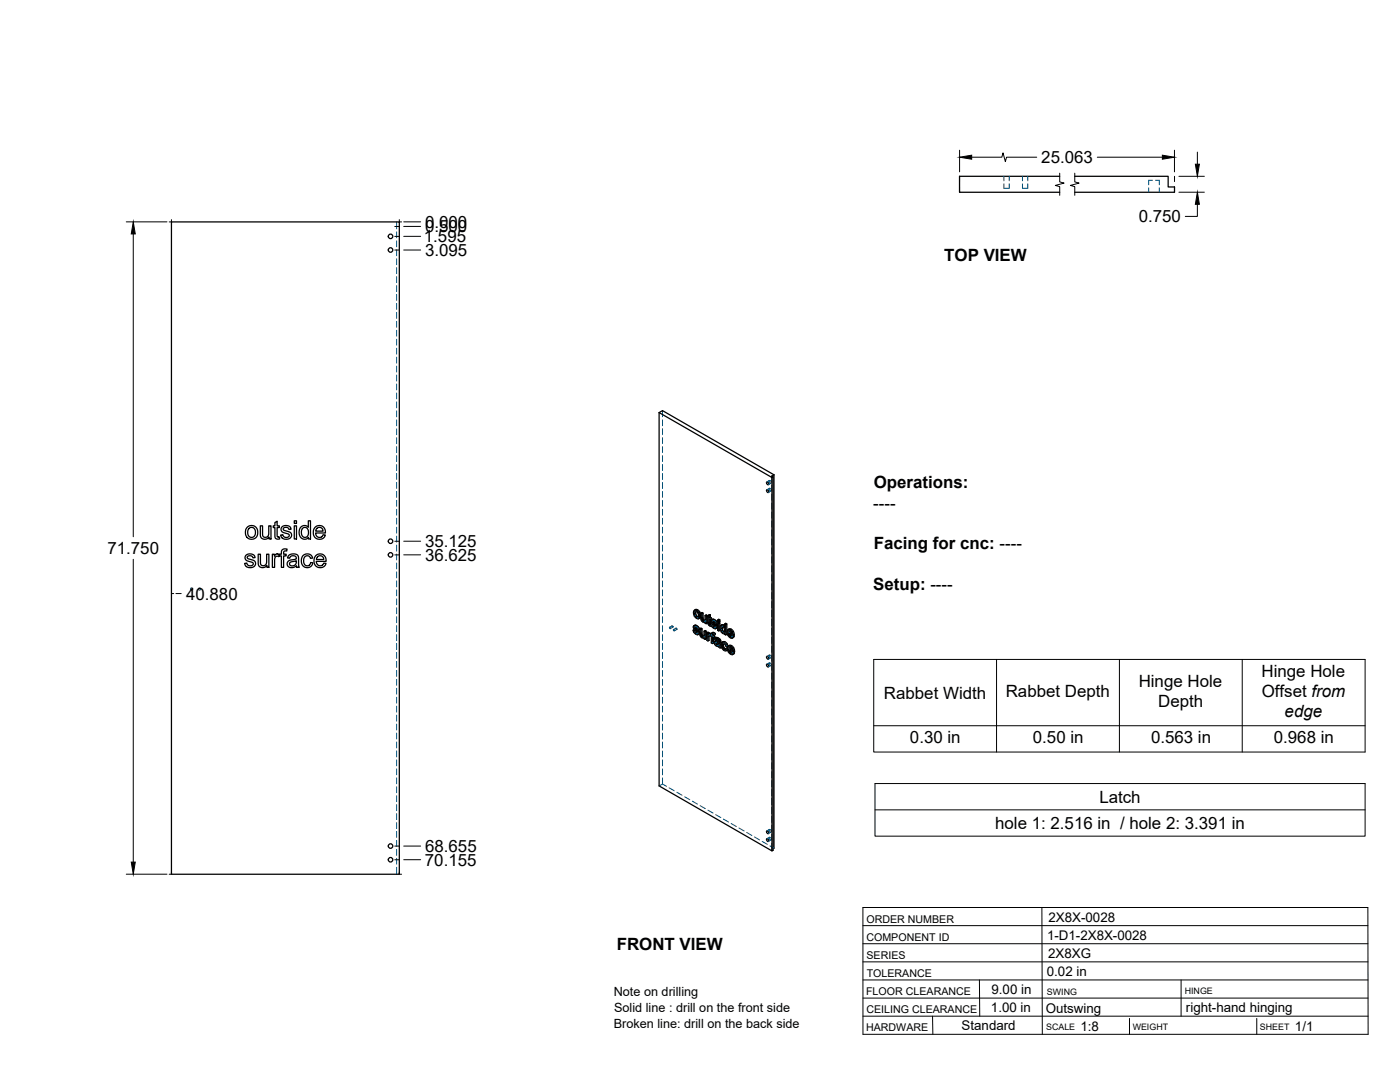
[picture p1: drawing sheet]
<svg xmlns="http://www.w3.org/2000/svg" width="559mm" height="432mm" viewBox="0 0 559 432" stroke-linecap="round" stroke-linejoin="round" font-family="sans-serif">
<!-- layer: Hidden -->
<g fill="none" stroke="#00557f" stroke-width=".4">
<path d="M400.7 73.3v1.8h2.1v-1.8M400.7 70.4v1.8M402.8 70.4v1.8M408.1 73.3v1.8h2.1v-1.8M408.1 70.4v1.8M410.2 70.4v1.8M458.5 74.9v1.8M460 71.9h-1.5v1.8M461.2 71.9h1.5v1.8M462.7 74.9v1.8M158.3 88.6v2.7M158.3 92.5v2.4"/>
<path d="M158.3 96.1v2.4M158.3 99.7v2.3M158.3 103.3v2.3M158.3 106.8v2.4M158.3 110.4v2.4M158.3 114v2.3M158.3 117.5v2.4M158.3 121.1v2.4M158.3 124.7v2.4M158.3 128.2v2.4M158.3 131.8v2.4M158.3 135.4v2.4"/>
<path d="M158.3 139v2.3M158.3 142.5v2.4M158.3 146.1v2.4M158.3 149.7v2.4M158.3 153.2v2.4M158.3 156.8v2.4M158.3 160.4v2.4M158.3 164v2.3M158.3 167.5v2.4M158.3 171.1v2.4M158.3 174.7v2.4M158.3 178.2v2.4"/>
<path d="M264.4 163.9v2.4M264.4 167.5v2.4M264.4 171.1v2.4M264.4 174.7v2.4M264.4 178.2v2.4M158.3 181.8v2.4M158.3 185.4v2.4M158.3 189v2.3M158.3 192.5v2.4M158.3 196.1v2.4M158.3 199.7v2.4M264.4 181.8v2.4"/>
<path d="M264.4 185.4v2.4M264.4 189v2.3M264.4 192.5v2.4M264.4 196.1v2.4M264.4 199.7v2.4M307 194.9a.53 .53 0 0 1 .8 .3 .53 .53 0 0 1-.4 .7zM307.1 191.7a.59 .59 0 0 1 .7 .4 .59 .59 0 0 1-.4 .7l-.4-.4zM307.1 194.9l-1 .6M307.1 191.7l-1 .6M307.7 196l-1 .6M307.7 192.8l-1 .6M308 190v2.5"/>
<path d="M308 193.7v2.3M308 197.2v2.4M158.3 203.2v2.4M158.3 206.8v2.4M158.3 210.4v2.4M158.3 214v2.3M158.3 217.5v2.4M264.4 203.2v2.4M264.4 206.8v2.4M264.4 210.4v2.4M264.4 214v2.3M264.4 217.5v2.4"/>
<path d="M308 200.8v2.4M308 204.4v2.4M308 207.9v2.4M308 211.5v2.4M308 215.1v2.4M308 218.7v2.3M158.3 221.1v2.4M158.3 224.7v2.4M158.3 228.2v2.4M158.3 231.8v2.4M158.3 235.4v2.4M158.3 239v2.3"/>
<path d="M264.4 221.1v2.4M264.4 224.7v2.4M264.4 228.3v2.3M264.4 231.8v2.4M264.4 235.4v2.4M264.4 239v2.3M308 222.2v2.4M308 225.8v2.4M308 229.4v2.4M308 233v2.3M308 236.5v2.4M158.3 242.5v2.4"/>
<path d="M158.3 246.1v2.4M158.3 249.7v2.4M158.3 253.3v2.3M158.3 256.8v2.4M264.4 242.5v2.4M264.4 246.1v2.4M264.4 249.7v2.4M264.4 253.3v2.3M264.4 256.8v2.4M268.2 249.7l-.9 .6M268.6 250.3l-1 .6M269.8 250.7l.4 .5z"/>
<path d="M269.8 250.7l-1 .5M270.2 251.2l-1.1 .6M277.1 251.2l.3 1M277.2 250l-.5 .2M277.2 244.2l-.4 .3M277.3 251.3l.3 .3M277.3 250.4l-.5 .3M277.3 249.6l-.5 .3M277.4 249.5l-.1 .9 1.3 1.4a.35 .35 0 0 1 .3 .5 .35 .35 0 0 1-.5 .2M277.4 252.2l.8 .7 .8 .1M277.4 252.2l-.4 .2M277.5 251.4l-.1 .1"/>
<path d="M277.6 250.9l-.5 .2M277.6 245.6l.7 .8 1 .2M277.6 245.6l-.5 .3M277.6 250.2h-.1M277.6 250.3l.1-.3h.3l1.2 1.1M277.6 243.2l-.4 1 .4 1.4M277.7 250l-.5 .3M277.9 243.8l-.1 .2M277.9 243.8h.7l.6 1v1.1l-.5 .3M277.9 243.8l-.4 .2M278.2 250.1l-.5 .3M278.2 252.9l-.4 .2"/>
<path d="M278.2 251l.4 .3M278.3 252.8l.4-.3-.5 .3M278.5 243.8l-.5 .3M278.5 246.5l-.5 .3M278.6 250.5l-.5 .2M278.7 251.9l-.5 .3M278.7 250.9l-.4 .3M278.8 253l-.5 .3M278.8 252.3l-.4 .3M279 246.1l-.4 .3M279 244.4l-.4 .2M279.1 246.7l-.4 .3"/>
<path d="M279.2 245.4l-.4 .2M279.8 250.7l.2 3 .9 .7 .6-.2v.5l.4 .2M279.8 253l-.4 .3M280 253.5l-.5 .2M280.2 244.4l.2 2.8 .7 .8h.8v.4l.4 .3M280.2 246.8l-.4 .3M280.2 253.9l-.4 .3M280.4 247.2l-.5 .3M280.6 247.7l-.4 .2M280.7 254.3l-.5 .2M281.1 248l-.5 .3M281.1 254l-.2 .1"/>
<path d="M281.3 253.9l-.5 .3M281.3 254.3l-.2 .2M281.4 253.8l-.5 .2M281.5 251.6l-.1 2-.5 .4M281.5 254.7l-.4 .2M281.5 254.2l-.4 .3M281.5 247.7l-.2 .2M281.7 247.7l-.5 .2M281.8 247.5l-.5 .3M281.9 245.4l-.1 2-.4 .3M281.9 248.4l-.4 .3M281.9 248l-.4 .2 .2-.1"/>
<path d="M282.3 246.2v.4l.5-.3M282.6 252.3v3l.4 .2M282.6 255.3l-.5 .2M282.8 245.9l-.2 .1M283 253l-.5 .2M283.1 245.3v.8l-.3-.2v.4l.3 .2v2.4l.9 .7-.2-.5M283.1 253.4l-.1 .1M283.1 246.5l-.5 .2M283.1 246.1l-.5 .3M283.1 248.9l-.4 .2M283.2 252.8l-.2 .1M283.3 253.2l-.5 .3"/>
<path d="M283.3 249.2l-.4 .2M283.5 253.3l-.4 .2 .2-.3 .5 .4 .2-.3 .4 .4v2.6l.4 .3M283.5 246.7l-.4 .3M283.7 249.5l-.4 .2M284 247l-.5-.3v.5M284 253.2l-.5 .2M284 253.1h-.1M284 253.3l-.5 .2M284 249.2l-.2 .1M284 249.6l-.1 .1M284.2 248.9l.4 .9M284.3 247.6l-.5 .2"/>
<path d="M284.4 256.3l-.5 .3M284.4 253.7l-.5 .3M284.4 247.3l-.5 .2M284.4 248.9l.3 .3M284.4 252.6l-.4 .2M284.4 248.1l-.5 .2M284.5 247.1l-.2 .7 .7 1a1.05 1.05 0 0 1 .9 1.3h-.4l.4-.2M284.5 252.4l-.1 .9-.5-.2M284.6 249.8l.7 .7 .8 .1M284.6 249.8l-.5 .2M284.6 249v.1M284.7 248.5l-.5 .3"/>
<path d="M284.7 247.8l-.1 .1M284.7 247.9l.1-.3 .5 .1 1 1M284.8 254l-.4 .2M284.8 247.6l-.4 .3M284.9 253l-1.4 .7 .5-.2M285.2 253l-.5 .3M285.3 247.7l-.5 .3M285.3 254.3l-.5-.3v.5M285.3 254.7l.5-.3-.2 .5 .4 .2a.88 .88 0 0 1 1 .1 .88 .88 0 0 1 .3 .9l-.5-.1M285.4 248.6l.3 .3M285.4 250.4l.4-.2-.9 .5M285.4 253.2l-.5-.3-.1 .4"/>
<path d="M285.5 256.2l-.4 .2M285.6 255.8l-.5 .3M285.6 254.9l-.5 .2M285.7 248.1l-.5 .2M285.7 255.7l-.2 .6 .2 .6 .9 .8h.7l.1 .4M285.7 256.9l-.4 .3M285.8 249.6l-.5 .2M285.9 248.5l-.5 .3M285.9 250.7l-.5 .2M285.9 256.5l.3-.3a.78 .78 0 0 1 .9 .2 .78 .78 0 0 1 0 .9h-.3M286.1 256.2l-.4 .2 .3-.2M286.2 256.2l-.5 .2"/>
<path d="M286.2 254.9l-.4 .2M286.4 257.6l-.5 .2M286.7 255l-.5 .3M286.9 257.7l-.5 .3M286.9 248.3v3l.4 .3M286.9 247.1v.6l.4 .3M286.9 251.3l-.5 .3M286.9 247.7l-.5 .3M287.1 257.3l-.4 .3M287.2 255.5l-.5 .2M287.2 257.2l-.4 .3 .1-.2M287.3 256.5l-.4 .3"/>
<path d="M287.3 256.1l-.4 .3M287.3 256l-.4 .2M287.3 257.7l-.4 .2M287.4 258.1l.5 .3M287.4 258.1l-.4 .2M287.9 250.4l-.5 .2M288 251.2l-.5 .3M288 249.6l-.5 .3M288.2 249.3l-.3 .7 .2 1.6 .6 .7 .6 .4 .4-.2v.4l.4 .3M288.3 257.1l-.5 .3M288.4 252l-.4 .3M288.4 256.3l-.4 .3"/>
<path d="M288.5 249.9l-.1 .1M288.5 249.9l.7 .1 .5 1v.9l-.5 .3M288.5 249.8l-.4 .3 .4-.2M288.6 258.4l-.4 .3M288.6 256.1l-.3 .7 .2 1.5 .7 .8 1 .4M288.8 256.8l.6-.2 1.1 1.1M289 256.6l-.5 .3M289 252.6l-.5 .2M289 249.9l-.5 .2M289.4 249.8l-.2 .1M289.5 259.3l-.5 .3M289.5 256.6l-.4 .3"/>
<path d="M289.5 252.2l-.4 .2M289.5 250.4l-.4 .3M289.7 248.8v1.4l-.5-.6M289.7 250.2l-.5 .3M289.7 252.5l-.4 .3M289.7 251.5l-.4 .2M289.7 252.9l-.4 .3M289.9 257l-.5 .3M289.9 259h-.3M289.9 259l-.4 .2M290.1 257.6l-.5 .2M290.1 258.6l-.2 .4"/>
<path d="M290.4 258.7l.2 .2-.2 .4M290.6 258.9l-.2 .1M290.7 252l-.5 .2M290.8 258.6l-.5 .2M291 251l-.3 .8 .3 1.5 .9 1 .9 .1M291 253.3l-.4 .3M291.1 252.3l-.4 .3M291.1 259.9l-.4 .2M291.1 257.6l-.3 .6 .3 1.7 .9 .9 .9 .1M291.2 252.9l-.1-.6 2 1.2M291.3 258.9l-.5 .3M291.4 259.5l-.1-.6 1.9 1.1"/>
<path d="M291.4 251.5l-.2 .2M291.4 251.5l.8 .2 .4 1.1-.6-.3M291.4 251.5l-.5 .2M291.5 258l-.2 .2M291.5 258l.8 .3 .4 1.1-.6-.4M291.5 258l-.4 .3M291.9 251.5l-.5 .3M291.9 254.3l-.4 .2M292 258.1l-.4 .2M292.1 253.9h.2M292.4 253.9l-.4 .2 .3-.2M292.4 252.1l-.4 .3"/>
<path d="M292.6 258.7l-.5 .2M292.6 253.6l-.1 .1M292.6 252.8l-.5 .2M292.7 254.4l-.5 .3M292.7 253.7l-.4 .2M292.7 259.4l-.4 .2M308 240.1v2.4M308 243.7v2.3M308 247.2v2.4M308 250.8v2.4M308 254.4v2.4M308 258v2.3"/>
<path d="M158.3 260.4v2.4M158.3 264v2.3M158.3 267.5v2.4M158.3 271.1v2.4M158.3 274.7v2.4M158.3 278.3v2.3M264.4 260.4v2.4M264.4 264v2.4M264.4 267.5v2.4M264.4 271.1v2.4M264.4 274.7v2.4M264.4 278.3v2.3"/>
<path d="M292.2 260.5h.3M292.5 260.5l-.4 .2M292.5 260.5l-.9 .6M292.7 260.2h-.1M292.8 261l-.5 .2M292.8 260.2l-.3 .3M307 264.5a.58 .58 0 0 1 .7 .4 .58 .58 0 0 1-.3 .7l-.4-.5zM307 261.4a.58 .58 0 0 1 .7 .3 .58 .58 0 0 1-.3 .8l-.4-.5zM307.1 264.5l-1 .6M307.1 261.4l-1 .6M307.7 265.6l-1 .6M307.7 262.5l-1 .6"/>
<path d="M308 261.5v2.4M308 265.1v2.4M308 268.7v2.4M308 272.2v2.4M308 275.8v2.4M308 279.4v2.4M158.3 281.8v2.4M158.3 285.4v2.4M158.3 289v2.3M158.3 292.5v2.4M158.3 296.1v2.4M158.3 299.7v2.4"/>
<path d="M264.4 281.8v2.4M264.4 285.4v2.4M264.4 289v2.4M264.4 292.5v2.4M264.4 296.1v2.4M264.4 299.7v2.4M308 283v2.3M308 286.5v2.4M308 290.1v2.4M308 293.7v2.4M308 297.2v2.4M158.3 303.3v2.3"/>
<path d="M158.3 306.8v2.4M158.3 310.4v2.4M158.3 314v2.4M158.3 317.5v2.4M264.4 310.4v2.5l1.6 .9M264.4 303.3v2.3M264.4 306.8v2.4M264.4 312.9l-1.3 .7M267.1 314.4l2 1.2M270.2 316.2l2 1.2M273.3 318l2 1.2M276.4 319.7l2 1.2"/>
<path d="M308 300.8v2.4M308 304.4v2.4M308 308v2.3M308 311.5v2.4M308 315.1v2.4M308 318.7v2.4M158.3 321.1v2.4M158.3 324.7v2.4M158.3 328.3v2.3M158.3 331.8v2.4M158.3 335.4v2.4M158.3 339v2.4"/>
<path d="M279.4 321.5l2.1 1.2M282.6 323.3l2 1.2M285.6 325.1l2.1 1.2M288.7 326.9l2.1 1.2M291.8 328.7l2.1 1.1M294.9 330.4l2.1 1.2M298 332.2l2.1 1.2M301.1 334l2.1 1.2M304.2 335.8l2.1 1.2M307 334.2a.54 .54 0 0 1 .8 .3 .54 .54 0 0 1-.4 .7zM307 331.1a.53 .53 0 0 1 .8 .3 .53 .53 0 0 1-.4 .7zM307.1 334.1l-1 .6"/>
<path d="M307.1 331l-1 .6M307.3 337.6l1.6 .9M307.7 335.2l-1 .6M307.7 332.1l-1 .6M308 322.3v2.3M308 325.8v2.4M308 329.4v2.4M308 333v2.3M308 336.6v2.4M308 339l.6 .3M308.6 338.7l-.6 .3M158.3 342.5v2.4"/>
<path d="M158.3 346.1v2.8"/>
<circle cx="76.5" cy="235.1" r=".45"/>
<circle cx="79.6" cy="235.1" r=".45"/>
<circle cx="267.4" cy="250.5" r=".27"/>
<circle cx="268.5" cy="250" r=".27"/>
<circle cx="269" cy="251.4" r=".26"/>
</g>
<!-- layer: Visible -->
<g fill="none" stroke="#000" stroke-width=".51">
<path d="M423 70.4h-40v6.3h40M429 70.4h37.3v4.2h2.5v2.1h-39.8M68.4 88.6h91v260.3h-91zM263.1 164.7v148.9l45 26 .5-.3v-149l-.6-.3 .9-.5M263.1 164.7l45 25.9v149M263.1 164.7l1.3-.8 44.5 25.6M306 195.5l.6 .2 .2 .8-.6-.2zM306 192.4l.6 .2 .2 .8-.6-.2zM308.6 190.3l-.5 .3M308.9 189.5v149l-.3 .2M98.8 210.3l1.4-.6a2.65 2.65 0 0 1 2.6 3.8 2.65 2.65 0 0 1-4.5 .4l-.3-1a2.82 2.82 0 0 1 .8-2.6zM99.4 210.8l.7-.3a1.97 1.97 0 0 1 1.9 2 1.97 1.97 0 0 1-1.9 1.9l-.8-.4-.4-1 .1-1.3z"/>
<path d="M103.9 209.8h.9v2.9a1.31 1.31 0 0 0 1.3 1.8 1.31 1.31 0 0 0 1.2-1.8v-2.9h.9v5.3h-.8v-.8a1.88 1.88 0 0 1-2.3 .8 1.88 1.88 0 0 1-1.2-2zM109.7 208.5l.9-.5v1.8h.9v.7h-.9v3.3l.2 .5h.7l.1 .8a1.31 1.31 0 0 1-1.5-.1 1.31 1.31 0 0 1-.4-1.4v-3.1h-.6v-.7h.6zM112.5 210.3l1.2-.6a1.94 1.94 0 0 1 2.5 1.5l-.9 .1a1.1 1.1 0 0 0-1.1-.9 1.1 1.1 0 0 0-1.1 1l.3 .2a3.4 3.4 0 0 1 2.9 1.5 2.19 2.19 0 0 1-1.5 2.1 2.19 2.19 0 0 1-2.5-.8l-.3-.9 .9-.1 .6 .9 1.4 .1a.81 .81 0 0 0 .5-1.1 .81 .81 0 0 0-1.1-.4 1.74 1.74 0 0 1-2-2.2zM117.5 209.8h.8v5.3h-.8zM117.5 207.8h.8v1.1h-.8zM120 210.5l1-.7a1.85 1.85 0 0 1 2.1 .6v-2.6h.8v7.3h-.8v-.7a2.17 2.17 0 0 1-2.6 .5 2.17 2.17 0 0 1-1.1-2.4zM120.7 210.9l.7-.4a2.12 2.12 0 0 1 1.8 1.6 2.12 2.12 0 0 1-.9 2.2l-.3 .1a2.09 2.09 0 0 1-1.7-1.3 2.09 2.09 0 0 1 .4-2.2zM125.7 210.5a2.44 2.44 0 0 1 3-.5 2.44 2.44 0 0 1 1.2 2.7h-3.9l.2 1a1.47 1.47 0 0 0 1.5 .8 1.47 1.47 0 0 0 1.2-1.1l1 .1-.4 .8-.8 .7-1 .2a2.78 2.78 0 0 1-2.6-1.7 2.78 2.78 0 0 1 .6-3zM126.5 210.9l.6-.4h1l.6 .6 .2 .9h-2.9zM98.1 221.7l1.2-.6a1.94 1.94 0 0 1 2.5 1.4l-.9 .1a1.1 1.1 0 0 0-1.1-.9 1.1 1.1 0 0 0-1 1.1l.2 .1a4.3 4.3 0 0 1 2.9 1.5 2.19 2.19 0 0 1-1.5 2.1 2.19 2.19 0 0 1-2.4-.8l-.4-.8 .9-.2 .7 1h1.3a.75 .75 0 0 0 .6-.9 .75 .75 0 0 0-.9-.5 2.08 2.08 0 0 1-2.4-1.7zM103.1 221.2h.8v2.9a1.31 1.31 0 0 0 1.3 1.7 1.31 1.31 0 0 0 1.2-1.8v-2.8h.9v5.2h-.8v-.7a1.88 1.88 0 0 1-2.2 .8 1.88 1.88 0 0 1-1.2-2.1zM108.7 221.2h.8v.8a1.27 1.27 0 0 1 2-.7l.8-.1v-.6a1.5 1.5 0 0 1 .7-1.5 1.5 1.5 0 0 1 1.6 0l-.2 .8a.82 .82 0 0 0-.8 0 .82 .82 0 0 0-.4 .8v.5h1v.6h-1v4.6h-.9v-4.6h-.8v-.4l-.2 .8a1.16 1.16 0 0 0-1.4 .1 1.16 1.16 0 0 0-.3 1.4v2.7h-.9z"/>
<path d="M115.1 221.8a2.51 2.51 0 0 1 4 .4l.3 4.2h-.9l-.2-.6a2 2 0 0 1-2.2 .8 2 2 0 0 1-1.5-1.9l.9-1 1.6-.3a.85 .85 0 0 0 1.1-.9 .85 .85 0 0 0-1.2-.7l-.9 .2-.5 .8-.8-.1zM115.8 224.5l2.5-.7a1.53 1.53 0 0 1-.8 1.8 1.53 1.53 0 0 1-1.9-.4zM120.9 221.8l1.3-.7 1.3 .1 .8 .5 .5 1-.9 .1a1.48 1.48 0 0 0-2-.9 1.48 1.48 0 0 0-.7 2.1l.2 .9a1.33 1.33 0 0 0 1.4 .9 1.33 1.33 0 0 0 1.2-1.3l.9 .1-.4 1a2.47 2.47 0 0 1-3.3 .5 2.47 2.47 0 0 1-.8-3.1zM126 221.8a2.44 2.44 0 0 1 2.9-.5 2.44 2.44 0 0 1 1.3 2.7h-4l.3 1a1.46 1.46 0 0 0 1.5 .8 1.46 1.46 0 0 0 1.2-1.1l.9 .1-.3 .8-.8 .7-1 .2a2.79 2.79 0 0 1-2.6-1.7 2.79 2.79 0 0 1 .6-3zM126.7 222.2l.7-.4 .9 .1 .7 .5 .2 .9h-2.9zM276.6 251.5l.7 1.3 .9 .5 .5-.1M276.9 249.8l.6-.3 .8 .2 .9 1.4-.5 .3-.1-.6M277.3 251.3l-.7 .2 .5 .2M277.3 244.8l.3-.9 1 .7 .1 1.6-.7 .2M277.3 252.3l.5 .4 .4-.3M277.4 250.9l1 .9 .5-.2M277.4 251.5l-.3 .2 .2 .6 .4-.3"/>
<path d="M277.5 249.5l-.7 .4v.6l1.4 1.7 .1 .6M277.5 250.2l-.3 .4 .5-.2M277.5 245.7l.5 .7 .5-.3M277.6 251.6l.8 .9M277.6 250.3l.6 .7M277.7 249.9l.5 .4 .5-.2M277.7 250.4l1 1M277.7 250.4h-.5M277.7 244.5l-.4 .3v.5l.2 .4 .4-.2M277.7 249.5l-.7 .2M277.8 252.7l.4 .1M277.8 244v1.2l.9 1"/>
<path d="M277.8 250.6l-.4 .3-.2-.3M278 243.6l.9 .9 .5-.2M278.1 249.7l-.8 .1M278.2 250.3l.4 .5 .4-.3M278.4 251.8l.3 .5 .5-.3M278.5 243.4l-.5 .2-.8-.1M278.6 251.3l.6 .7 .1 .7-.7 .6M278.7 252.3l.1 .5 .5-.3M278.8 252.8l-.1 .4 .4-.3M278.9 244.5l.3 1.4 .5-.3M279.1 246.7a1.8 1.8 0 0 1-2.3-2l.1-.9 .7-.6 1.4 .5 .7 1.9-.2 .8-.6 .5M279.2 245.9l-.1 .8 .4-.3"/>
<path d="M279.3 250.9l.5 .3 .4-.3M279.7 244.7l.5 .2 .4-.2M279.8 251.2v2.2l.4-.2M279.8 253.4l.2 .4 .4-.2M280 253.8l.3 .3 .5-.2M280.2 244.9v2.3l.5-.3M280.2 247.2l.2 .4 .4-.3M280.3 254.1l.4 .1M280.4 247.6l.3 .3 .5-.3M280.7 247.9l.4 .1M280.9 254l-.6-.7-.1-2.4-.4-.2-.5 .2 .1 2.7 .8 .9h.9v.4l.3 .3M281.1 254.5l-.2 .1"/>
<path d="M281.4 247.7l-.7-.6-.1-2.4-.4-.3-.5 .3 .1 2.5 .8 1.1 .9-.1M281.4 252.2v3l.5-.3v-3l-.4-.3-.5 .3v1.9l-.3 .4 .2-.1M281.5 248.2v.5l.4 .2M281.5 248.3l-.2 .1M281.9 245.9v3l.4-.2v-3.1l-.4-.2-.5 .3v1.9l-.3 .4 .2-.1M281.9 251.9l-.5 .3-.4-.3M282.3 245.6l-.4 .3-.5-.2M282.3 246.6l.3 .1 .2 2.7 .7 .5 .4-.2M282.6 246l-.3 .2 .3 .2v-.8l.9-.3v1l.5 .3v.4l-.5 .2v-.3M283 253.5l-.4 .7 .4-.2M283 252.9l-.4-.6-.5 .2v3l.5 .3M283 252.5l-.5 .3-.4-.3"/>
<path d="M283.1 253.5l-.1 2-.4 .3v-1.6M283.1 253.5l.4 .2M283.1 253.5l-.5 .2M283.1 245.6v1l.4-.3M283.1 253l.4 .4M283.3 252.7l-.8 .5v-.4M283.3 249.3l.2 .1M283.5 249.4l.1 .5M283.5 252.8l.4 .3M283.5 252.8l-.8 .2M283.5 252.8l-.7 .2M283.5 245.3l-.9 .3"/>
<path d="M283.5 253.3v.4M283.5 253.7l.4 .3v2.6l.5 .2M283.5 253.5l-.1 .3M283.5 248.8l-.4 .2v-2l.4 .2 .3 1.9M283.6 248.9l-.5 .1M283.8 249.1l.8 1.4 .6 .4 .6-.1M283.8 249.1l-.6 .1M283.8 249.1h.1M283.8 249.3l-.3 .1M284 246.6l-.5 .3-.4-.3M284 247.4l.6-.3 .8 .3 .9 1.3-.5 .3-.1-.6M284.1 252.7l.8-.3 .6 .4-.5 .7v-.5"/>
<path d="M284.3 248h.5l1 1M284.4 253.8l.5 .3 .4-.2M284.4 248.9l-.6 .2 .4 .2M284.4 249.9l.5 .4 .4-.3M284.5 248.5l1 .9 .5-.2M284.6 249.1l-.4 .2 .1 .4 .1 .2 .5-.3M284.6 247.1l-.7 .5v.6l1.6 2M284.6 247.9l-.3 .3 .5-.2M284.6 252.4l-.6 .4-.1 .8-.4-.3 .4-.2M284.6 252.8l.4 .2 .5-.2M284.7 249.2l.8 .9M284.7 247.9l.7 .7"/>
<path d="M284.8 253.3l.5 1-.4 .2v-.4M284.8 254.5v2.1l-.4 .2v-2.6l.5 .3M284.8 247.5l.5 .4 .5-.2M284.9 247.1l-.8 .3M284.9 250.3l.4 .1M284.9 248.2l-.4 .3-.2-.3M285 253.5l-.6-.3v.6l.4-.2M285.1 252.5l-.5 .3-.4-.2M285.2 247.3l-.8 .1M285.3 256l.6-.3 .9 .3M285.3 247.9l.4 .5 .4-.2M285.4 254.7l1-.2 1.2 .9 .3 3-.5 .2-.1-.4"/>
<path d="M285.5 250.2l-.1 .2M285.5 249.4l.3 .5 .5-.3M285.6 256.5l.1-.1a.86 .86 0 0 1 1.1 1M285.6 257.1l.4 .4 .5-.3M285.7 256.4l-.2 .3M285.7 248.9l.7 1.2-.7 .8M285.8 249.9l.1 .5 .5-.3M285.8 255.7l-.7 .5 .1 .9 .9 .8h.8l.5 .7M285.9 250.4l-.1 .4 .5-.3M285.9 256.5l-.4 .2 .1 .4 .5-.2M286 256.5l.8 .8M286 255.2l-.4 .2a.8 .8 0 0 1 .9 0 .8 .8 0 0 1 .4 .8l-1.2-.3"/>
<path d="M286 255.1v.1M286 257.5l.5 .1M286.1 255.7l-.7 .2M286.2 254.4l-1 .4-.1 .3 .5 .3M286.3 254.9l.5 .4 .5-.3M286.4 248.6l.5 .2 .4-.2M286.5 257.6l.3-.1zM286.7 254.6l-.4 .3-.6-.3M286.8 255.3l.3 .4 .5-.3M286.9 247.7v.5l.4-.2v-.6l-.4-.3-.5 .3v.6l.5 .2M286.9 248.3l.4 .3v3l-.4 .2v-3M286.9 248.3l-.5 .3v3l.5 .2"/>
<path d="M287.1 255.7l.2 .4 .4-.3M287.3 256.1v2.1l.5-.3M287.3 247.4l-.4 .3-.5-.3M287.8 249.6l.7-.3 .7 .3M287.9 250.9l.3-.9 .9 .8 .1 1.4-.2 .3-.4-.1M288.1 251.9l.5 .5 .4-.2M288.2 256.3l.7-.3 .6 .2 .7 .6 .3 .9-.4 .3-.4-.9M288.3 257.6l.2 1 .5-.3M288.3 250.6l-.4 .3v.5l.2 .5 .4-.3M288.4 249.3l-.9 .7v1.5l.7 1.1 .7 .4 .4-.2v.4l.4 .2M288.4 250v1.3l.8 .9M288.5 258.6l.5 .6 .5-.3"/>
<path d="M288.5 249.7l.4 .3M288.8 257.3l-.5 .3 .1-.4a.64 .64 0 0 1 .7-.4 .64 .64 0 0 1 .5 .7l.5 .5M288.8 256.8l.1 1.4 .7 .8M288.9 256l-.5 .3a2.08 2.08 0 0 0 1.4 3.4M289 249.4l-1.1 .1M289 256.5l.7 .6 .5-.3M289.2 249l.5 .3 .4-.3M289.3 252.8l-.2 .1M289.5 256.2l-.5 .3-.6-.2M289.7 249.3v4.1l.4-.2v-4.2l-.4-.2-.5 .2v1.5l-.3-.5 .3-.1M289.7 258.8l-.2 .4h-.5M290.4 259l-.6 .7 .6-.4"/>
<path d="M290.4 258.7l-.7 .1 .4 .3M290.9 253.5l.6 .6 .4-.3M291.1 251.9l-.4 .3 1.4 .8-.5-1.1a.48 .48 0 0 0-.6-.2 .48 .48 0 0 0-.3 .5M291.2 251.7l-.1 .2 .9 .6M291.2 252.9l.9 1M291.3 258.5l-.5 .3 1.5 .8-.6-1.2a.49 .49 0 0 0-.5-.2 .49 .49 0 0 0-.4 .6M291.3 258.2v.3l.8 .5M291.4 253.3l-.5 .2-.2-.9 1.9 1.1M291.4 259.5l.8 1M291.4 251.4l.9 .8 .4-.2M291.5 254.1l.4 .1M291.5 259.8l-.5 .3-.2-.9 2 1.1"/>
<path d="M291.6 257.9l.8 .9 .5-.2M291.9 251.1l-1.3 .2M292 257.7l-1.3 .1M292.1 253.9l.5 .3 .5-.3M292.1 253.9l-.1 .2M292.3 252.2l.3 1.4 .5-.3M292.4 258.8l.4 1.4 .4-.3M292.5 253.7l-.4 .2M292.6 253.6l.5-.1v-.5l-.7-1.5-1-.6-.8 .4-.4 1.1 .4 1.3 1.3 1 .7-.5M292.7 253.7l.3 .4-.7 .5M291 260.1l.6 .5 .4-.2M291.6 260.6l.4 .2"/>
<path d="M292.3 260.4l.4 .4 .5-.3M292.3 260.4l-.2 .3M292.6 260.2l-.3 .2M292.8 260.2l.4-.2v-.7l-.8-1.3-.9-.5-.8 .3-.4 1 .4 1.3 1.2 1.1h.6l.2-.4M292.8 260.2l.3 .5-.7 .5M306 265.1l.6 .2 .2 .8-.6-.2zM306 262l.6 .2 .2 .8-.6-.2zM306 334.8l.6 .1 .2 .8-.6-.1zM306 331.6l.6 .2 .2 .8-.6-.1z"/>
<circle cx="155.9" cy="99.8" r=".9"/>
<circle cx="155.9" cy="94.3" r=".9"/>
<circle cx="155.9" cy="216" r=".9"/>
<circle cx="155.9" cy="221.4" r=".9"/>
<circle cx="155.9" cy="337.6" r=".9"/>
<circle cx="155.9" cy="343.1" r=".9"/>
</g>
<!-- layer: Reference -->
<g fill="none" stroke="#000" stroke-width=".4">
<path d="M383 70.4v2.1M383 74.6v2.1M468.8 70.4v2.1M468.8 74.6v2.1M68.4 87.7v.9h-.9M157.6 94.3h1.8M157.6 99.8h1.8M157.6 90.4h1.8M159.4 87.7v.9h.9M157.6 216h1.8M68.4 236.9h.9M157.6 221.4h1.8"/>
<path d="M157.6 337.7h1.8M68.4 348v.9h-.9M157.6 343.1h1.8M159.4 348v.9h.9"/>
</g>
<!-- layer: Hidden Narrow -->
<path d="M278.2 251.5l-.4 .3M279.8 252.5l-.5 .3M280.2 246.3l-.5 .2M281.5 253.2l-.5 .3M281.9 247l-.5 .3M283.1 248.2l-.5 .3M284.4 253l-.5 .3M284.8 253.3h.1M285.3 249.1l-.4 .3M286.6 256.3l-.5 .2M287.3 256.7l-.4 .3" fill="none" stroke="#000" stroke-width=".4"/>
<!-- layer: Visible Narrow -->
<path d="M278.2 251l-.4 .2M280.2 252.6l-.4 .3M280.6 246.4l-.4 .2M283.5 248.5l-.4 .3M284.8 253.3l-.4 .2M285.3 248.6l-.4 .2M286.5 255.8l-.4 .3M287.8 256.3l-.5 .3M287.8 257l-.5 .3" fill="none" stroke="#000" stroke-width=".4"/>
<!-- layer: Titleblock -->
<g fill="none" stroke="#000" stroke-width=".4">
<path d="M344.4 362.2h201.6l.1 50.6h-201.7zM344.4 376.6h201.6M344.4 369.4h201.6M415.9 362.2l.1 50.6M344.4 383.9h201.6M344.4 398.3h201.6M344.4 391.1h201.6M390.9 391.1l.2 14.4M471.4 391.1v14.4M344.4 405.5h201.7M372.2 405.5l.1 7.3M450.8 406.4v6.4"/>
<path d="M501.6 406.4v6.4"/>
</g>
<!-- layer: FD_Dimensions -->
<g fill="none" stroke="#000" stroke-width=".4">
<path d="M383 59.9v8.7M468.8 59.9v8.7M387.8 62.7h12.1l.4-1.7 1 3.5 .5-1.8h12M438 62.7h26M470.6 70.4h10.1M470.6 76.7h10.1M477.9 60.7v4.8M50.4 88.5h16.3M53.2 93.4v120.8M161.1 88.5h6.8M161.1 94.3h6.8M161.1 99.8h6.8"/>
<path d="M161.1 90.4h6.8M477.9 81.5v4.9h-4.8M161.1 216h6.8M53.2 223.2v120.8M70.2 236.9h2.1M161.1 221.4h6.8M161.1 337.7h6.8M50.4 348.9h16.3M161.1 343.1h6.8"/>
</g>
<path d="M383 62.7l4.8-.8v1.6zM464 61.9l4.8 .8-4.8 .8zM477.1 65.5h1.6l-.8 4.9zM53.2 88.5l.8 4.9h-1.6zM477.9 76.7l.8 4.8h-1.6zM52.4 344h1.6l-.8 4.9z" fill="#000" stroke="#000" stroke-width=".4"/>
<!-- layer: Break Lines -->
<path d="M423 69.1v3.5l1.7 .5-3.5 .9 1.8 .5v3.5M429 69.1v3.5l1.7 .5-3.5 .9 1.8 .5v3.5" fill="none" stroke="#000" stroke-width=".4"/>
<!-- layer: Custom Tables -->
<path d="M348.7 263.2h196.2v36.9h-196.2zM397.8 263.2v36.9M446.8 263.2v36.9M495.8 263.2v36.9M348.7 289.6h196.2M349.2 312.7h195.7v21h-195.7zM349.2 323.2h195.7" fill="none" stroke="#000" stroke-width=".4"/>
<g font-size="6.7">
<text x="415.6" y="65.1">25.063</text>
<text x="454.5" y="88.7">0.750</text>
<text x="169.7" y="90.9">0.000</text>
<text x="169.7" y="92.7">0.500</text>
<text x="169.2" y="96.7">1.595</text>
<text x="169.7" y="102.1">3.095</text>
<text x="376.9" y="104.1">TOP VIEW</text>
<text x="348.7" y="194.9">Operations:</text>
<text x="348.5" y="203">----</text>
<text x="42.9" y="221.1">71.750</text>
<text x="169.7" y="218.4">35.125</text>
<text x="348.7" y="219.2">Facing for cnc: ----</text>
<text x="169.7" y="223.8">36.625</text>
<text x="74.3" y="239.2">40.880</text>
<text x="348.5" y="235.3">Setup: ----</text>
<text x="454.5" y="274.1">Hinge Hole</text>
<text x="503.6" y="270">Hinge Hole</text>
<text x="352.8" y="278.8">Rabbet Width</text>
<text x="401.4" y="278.2">Rabbet Depth</text>
<text x="503.6" y="278.2">Offset from</text>
<text x="462.3" y="282.2">Depth</text>
<text x="512.8" y="286.2">edge</text>
<text x="363.2" y="296.5">0.30 in</text>
<text x="412.3" y="296.5">0.50 in</text>
<text x="459.4" y="296.5">0.563 in</text>
<text x="508.4" y="296.5">0.968 in</text>
<text x="438.8" y="320.3">Latch</text>
<text x="397.2" y="330.9">hole 1: 2.516 in / hole 2: 3.391 in</text>
<text x="169.7" y="340">68.655</text>
<text x="169.6" y="345.5">70.155</text>
<text x="246.2" y="379.1">FRONT VIEW</text>
</g>
<g font-size="5.3">
<text x="418.5" y="367.9">2X8X-0028</text>
<text x="417.9" y="375">1-D1-2X8X-0028</text>
<text x="418.4" y="382.3">2X8XG</text>
<text x="417.8" y="389.5">0.02 in</text>
<text x="395.8" y="396.8">9.00 in</text>
<text x="395.5" y="403.7">1.00 in</text>
<text x="417.4" y="404.1">Outswing</text>
<text x="473.4" y="403.8">right-hand hinging</text>
<text x="383.8" y="411">Standard</text>
<text x="431.3" y="411.5">1:8</text>
<text x="516.9" y="411.5">1/1</text>
</g>
<g font-size="5.1">
<text x="245" y="397.3">Note on drilling</text>
<text x="245.1" y="403.8">Solid line : drill on the front side</text>
<text x="245" y="410.3">Broken line: drill on the back side</text>
</g>
<g font-size="4.3">
<text x="345.8" y="368.4">ORDER NUMBER</text>
<text x="345.8" y="375.5">COMPONENT ID</text>
<text x="345.8" y="382.7">SERIES</text>
<text x="345.9" y="389.9">TOLERANCE</text>
<text x="345.7" y="397.2">FLOOR CLEARANCE</text>
<text x="345.8" y="404.4">CEILING CLEARANCE</text>
<text x="345.7" y="411.6">HARDWARE</text>
</g>
<g font-size="3.5">
<text x="417.9" y="397">SWING</text>
<text x="472.9" y="396.7">HINGE</text>
<text x="417.5" y="410.9">SCALE</text>
<text x="452.1" y="410.9">WEIGHT</text>
<text x="502.9" y="410.9">SHEET</text>
</g>
</svg>
